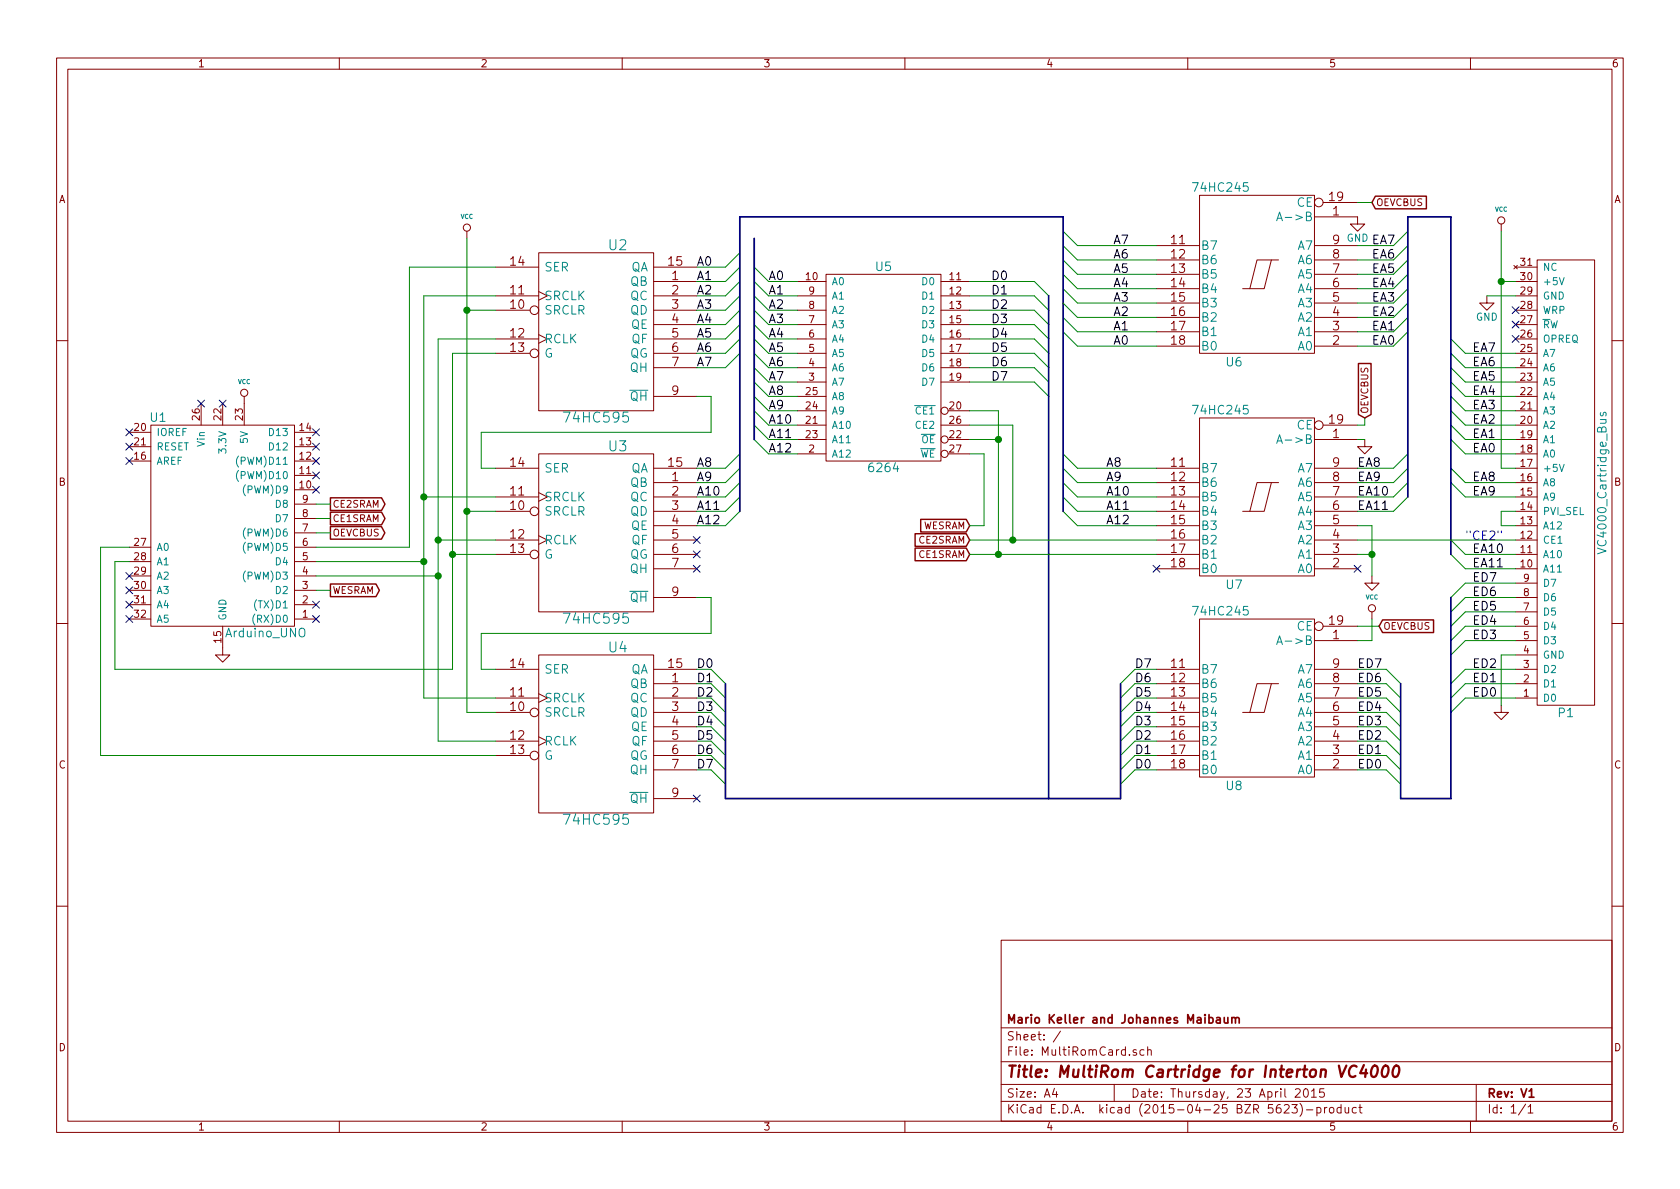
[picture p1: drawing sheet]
<svg xmlns="http://www.w3.org/2000/svg" width="297mm" height="210mm" viewBox="0 0 297 210" stroke-linecap="round" stroke-linejoin="round" font-family="sans-serif">
<g fill="none" stroke="#840000" stroke-width=".18">
<path d="M10 10.3h277v189.9h-277zM12 12.2h273v186.1h-273zM60 10.3v1.9M110 10.3v1.9M160 10.3v1.9M210 10.3v1.9M260 10.3v1.9M212.1 34.5h20.3v28h-20.3zM232.4 38.3h7.6v1.3h1.3l-1.3 1.3-1.2-1.3h1.2M233.9 35.8h6.1M265.4 39.6v1.3M82.5 40.9v1.3"/>
<path d="M87.6 52.3h7.6M87.6 54.9h6.1M87.6 59.9h7.6M87.6 47.2h7.6M95.2 44.7h20.4v27.9h-20.4zM95.2 51.6l1.6 .7-1.6 .8M95.2 59.2l1.6 .7-1.6 .8M115.6 49.8h7.6M115.6 52.3h7.6M115.6 54.9h7.6M115.6 57.4h7.6M115.6 59.9h7.6"/>
<path d="M115.6 47.2h7.6M141 49.8h5M141 52.3h5M141 54.9h5M141 57.4h5M141 59.9h5M146 48.5h20.4v33h-20.4zM166.4 49.8h5M166.4 52.3h5M166.4 54.9h5M166.4 57.4h5M166.4 59.9h5"/>
<path d="M204.5 58.7h7.6M204.5 56.1h7.6M204.5 53.6h7.6M204.5 51h7.6M204.5 48.5h7.6M204.5 46h7.6M204.5 43.4h7.6M224.8 46h-2.6l-1.2 5M226.1 46h-1.3l-1.3 5h-3.8M232.4 58.7h7.6M232.4 56.1h7.6M232.4 53.6h7.6"/>
<path d="M232.4 51h7.6M232.4 48.5h7.6M232.4 46h7.6M232.4 43.4h7.6M262.9 52.3v1.3h1.3l-1.3 1.3-1.3-1.3h1.3M267.7 46.9l.6 .6M268 49.8h3.8M268 52.3h3.8M268 54.9h3.8M268 57.4h3.8M268 59.9h3.8M268 47.2h3.8"/>
<path d="M268.3 46.9l-.6 .6M271.8 46h10.1v78.7h-10.1zM10 60.2h2M22.9 76.4h3.8M22.9 79h3.8M26.7 75.2h25.4v35.5h-25.4zM35.6 71.4v3.8M39.4 71.4v3.8M43.2 70.1v5.1M52.1 76.4h3.8M52.1 79h3.8M87.6 62.5h6.1"/>
<path d="M115.6 62.5h7.6M115.6 65h7.6M115.6 70.1h7.6M141 62.5h5M141 65h5M141 70.1h5M141 77.7h5M141 75.2h5M141 67.6h5M141 72.6h5M166.4 62.5h5M166.4 65h5"/>
<path d="M166.4 75.2h5M166.4 67.6h5M167.6 77.7h3.8M167.6 72.6h3.8M204.5 61.2h7.6M212.1 73.9h20.3v27.9h-20.3zM232.4 61.2h7.6M232.4 77.7h7.6M233.9 75.2h6.1M241.3 77.7v1.3h1.3l-1.3 1.3-1.3-1.3h1.3M268 62.5h3.8M268 65h3.8"/>
<path d="M268 70.1h3.8M268 77.7h3.8M268 75.2h3.8M268 67.6h3.8M268 72.6h3.8M285 60.2h2M22.9 99.3h3.8M22.9 96.8h3.8M22.9 81.5h3.8M52.1 99.3h3.8M52.1 96.8h3.8M52.1 94.2h3.8"/>
<path d="M52.1 91.7h3.8M52.1 89.1h3.8M52.1 86.6h3.8M52.1 84.1h3.8M52.1 81.5h3.8M87.6 87.9h7.6M87.6 90.4h6.1M87.6 95.5h7.6M87.6 98h6.1M87.6 82.8h7.6M95.2 80.3h20.4v27.9h-20.4zM95.2 87.1l1.6 .8-1.6 .7"/>
<path d="M95.2 94.7l1.6 .8-1.6 .8M115.6 85.3h7.6M115.6 87.9h7.6M115.6 90.4h7.6M115.6 93h7.6M115.6 95.5h7.6M115.6 98h7.6M115.6 82.8h7.6M141 80.3h5M167.6 80.3h3.8M204.5 85.3h7.6M204.5 87.9h7.6"/>
<path d="M204.5 90.4h7.6M204.5 93h7.6M204.5 95.5h7.6M204.5 98h7.6M204.5 82.8h7.6M224.8 85.3h-2.6l-1.2 5.1M226.1 85.3h-1.3l-1.3 5.1h-3.8M232.4 85.3h7.6M232.4 87.9h7.6M232.4 90.4h7.6M232.4 93h7.6M232.4 95.5h7.6"/>
<path d="M232.4 98h7.6M232.4 82.8h7.6M268 85.3h3.8M268 87.9h3.8M268 90.4h3.8M268 93h3.8M268 95.5h3.8M268 98h3.8M268 82.8h3.8M268 80.3h3.8M10 110.3h2M22.9 109.5h3.8"/>
<path d="M22.9 106.9h3.8M22.9 104.4h3.8M22.9 101.8h3.8M39.4 110.7v5.1h1.2l-1.2 1.3-1.3-1.3h1.3M52.1 109.5h3.8M52.1 106.9h3.8M52.1 104.4h3.8M52.1 101.8h3.8M87.6 118.4h7.6M95.2 115.8h20.4v28h-20.4zM115.6 100.6h7.6M115.6 105.7h7.6"/>
<path d="M115.6 118.4h7.6M204.5 100.6h7.6M204.5 118.4h7.6M212.1 109.5h20.3v27.9h-20.3zM232.4 100.6h7.6M232.4 118.4h7.6M232.4 113.3h7.6M233.9 110.7h6.1M242.6 101.8v1.3h1.2l-1.2 1.3-1.3-1.3h1.3M242.6 108.2v1.3M268 100.6h3.8M268 105.7h3.8"/>
<path d="M268 118.4h3.8M268 113.3h3.8M268 110.7h3.8M268 115.8h3.8M268 108.2h3.8M268 103.1h3.8M285 110.3h2M87.6 123.4h7.6M87.6 126h6.1M87.6 131.1h7.6M87.6 133.6h6.1M95.2 122.7l1.6 .7-1.6 .8"/>
<path d="M95.2 130.3l1.6 .8-1.6 .7M115.6 120.9h7.6M115.6 123.4h7.6M115.6 126h7.6M115.6 128.5h7.6M115.6 131.1h7.6M115.6 133.6h7.6M115.6 136.1h7.6M204.5 120.9h7.6M204.5 123.4h7.6M204.5 126h7.6M204.5 128.5h7.6"/>
<path d="M204.5 131.1h7.6M204.5 133.6h7.6M204.5 136.1h7.6M224.8 120.9h-2.6l-1.2 5.1M226.1 120.9h-1.3l-1.3 5.1h-3.8M232.4 120.9h7.6M232.4 123.4h7.6M232.4 126h7.6M232.4 128.5h7.6M232.4 131.1h7.6M232.4 133.6h7.6M232.4 136.1h7.6"/>
<path d="M265.4 124.7v1.3h1.3l-1.3 1.2-1.2-1.2h1.2M268 120.9h3.8M268 123.4h3.8M115.6 141.2h7.6M10 160.2h2M177 166.3h108v32h-108zM285 160.2h2M60 198.3v1.9M110 198.3v1.9M160 198.3v1.9M177 194.8h108M177 191.8h108"/>
<path d="M177 187.8h108M177 181.8h108M186.4 192.5l-.3 1h.9M186.8 193v1M187.5 182.3l-1.3 2M197 191.8v3M200.9 185.7a.37 .37 0 0 0-.6 .1l.1 .2 .5 .2 .1 .1-.2 .3-.5-.1M202.3 185.7l-.5-.1-.3 .3 .1 .6 .2 .1 .5-.1M202.9 185.7l.2-.1 .4 .1 .1 .9M202.9 185.1v1.5M210 198.3v1.9M227.1 195.5l.2-.2h.4l.2 .5-.9 1h.9"/>
<path d="M228.4 195.3h1l-.5 .6 .4 .1v.7l-.2 .1-.7-.1M229 192.7l.3-.2h.3l.3 .5-.9 1h.9M229.8 195.1a1.71 1.71 0 0 1 0 2.3M230.6 192.7l.2-.2a.81 .81 0 0 1 .6 .6 .81 .81 0 0 1-.3 .8l-.1 .1a.79 .79 0 0 1-.4-1.3zM231 196.3h1.1M231.9 193l.4-.5v1.5M231.9 194h.8M232.8 195.9l.5-.1 .3 .3-.2 .6h-.6M232.8 195.8v1.5M234.1 192.5h-.7l-.1 .7 .2-.1 .5 .1 .2 .2-.1 .5-.2 .1-.6-.1M234.2 195.8v1M234.6 195.8l-.4 .3"/>
<path d="M235.1 196l.2-.2 .5 .2v.5l-.1 .2-.4 .1-.2-.1zM237.1 195.9l-.4-.1-.3 .3 .1 .6 .2 .1 .4-.1M237.1 195.3v1.5M237.8 195.8l.1 .9 .4 .1 .2-.1M238.5 195.8v1M239.8 195.9l-.4-.1-.3 .3 .1 .6 .2 .1 .4-.1M240.3 195.8h.5M240.5 195.3v1.3l.3 .2M260 198.3v1.9M261 191.8v6.5M269.7 195.2l-1.2 2M270.2 195.8l.4-.5v1.5"/>
<path d="M270.2 196.8h.8"/>
<circle cx="233.2" cy="35.8" r=".76"/>
<circle cx="265.4" cy="39" r=".63"/>
<circle cx="82.5" cy="40.3" r=".63"/>
<circle cx="94.5" cy="54.9" r=".76"/>
<circle cx="43.2" cy="69.5" r=".63"/>
<circle cx="94.5" cy="62.5" r=".76"/>
<circle cx="167" cy="77.7" r=".63"/>
<circle cx="167" cy="72.6" r=".63"/>
<circle cx="233.2" cy="75.2" r=".76"/>
<circle cx="94.5" cy="98" r=".76"/>
<circle cx="94.5" cy="90.4" r=".76"/>
<circle cx="167" cy="80.3" r=".63"/>
<circle cx="233.2" cy="110.7" r=".76"/>
<circle cx="242.6" cy="107.6" r=".63"/>
<circle cx="94.5" cy="133.6" r=".76"/>
<circle cx="94.5" cy="126" r=".76"/>
</g>
<path d="M216.5 179.9v.9l.4 .1 .2-.1M217.1 179.9v1M217.8 179.9v1M215.1 180h.6v.9M215.7 180.3l-.4 .1-.3 .2 .3 .3 .4-.1M217.8 180.1l.2-.2 .4 .1v.9M218.4 180.1a.36 .36 0 0 1 .4-.2 .36 .36 0 0 1 .3 .2v.8M270.4 194h.8" fill="none" stroke="#840000" stroke-width=".3"/>
<path d="M239.9 188.6a.87 .87 0 0 0-1.1 0 .87 .87 0 0 0-.3 1 .69 .69 0 0 0 .3 .8 .69 .69 0 0 0 .8-.1M241.1 188.3l-.6 1.5h1.2M241.5 189.1l-.1 1.3M242.7 188.6a.46 .46 0 0 1 .5-.2 .46 .46 0 0 1 .4 .4 1.19 1.19 0 0 1-.8 1.6l-.2-.1a1.5 1.5 0 0 1 .1-1.7zM244.7 188.5a.45 .45 0 0 1 .8 .3 1.19 1.19 0 0 1-.8 1.6l-.2-.1a1.48 1.48 0 0 1 .2-1.8zM246.5 188.6a.46 .46 0 0 1 .5-.2 .46 .46 0 0 1 .4 .4 1.19 1.19 0 0 1-.8 1.6l-.2-.1a1.5 1.5 0 0 1 .1-1.7z" fill="none" stroke="#840000" stroke-width=".41"/>
<path d="M225.7 39l.5-1.5 .5 1.5M225.9 38.6h.7M161.7 71.7h3.7M225.7 78.4l.5-1.5 .5 1.5M225.9 78h.7M283 73v.3l.2 .3 .2-.1 .1-.5h.4v.6M42.2 83.2a1.51 1.51 0 0 0 0 1.9M42.2 80.6a1.51 1.51 0 0 0 0 2M282.4 96.9l1.6 .5-1.6 .5M53 111.3a.5 .5 0 0 1 .5-.2 .5 .5 0 0 1 .4 .5l-.1 .8a.53 .53 0 0 1-.5 .2 .53 .53 0 0 1-.4-.5zM225.7 114l.5-1.6 .5 1.6M225.9 113.5h.7" fill="none" stroke="#008484" stroke-width=".18"/>
<g fill="none" stroke="#008400" stroke-width=".18">
<path d="M240 35.8h2.6M82.5 54.9h5.1M82.5 42.2v83.8h5.1M87.6 59.9h-10.1v71.2h10.1M87.6 52.3h-12.7v71.1h12.7M87.6 47.2h-15.2v49.6h-16.5M130.8 44.7l-2.5 2.5h-5.1M130.8 47.2l-2.5 2.6h-5.1M130.8 49.8l-2.5 2.5h-5.1M130.8 52.3l-2.5 2.6h-5.1M130.8 54.9l-2.5 2.5h-5.1M130.8 57.4l-2.5 2.5h-5.1"/>
<path d="M130.8 59.9l-2.5 2.6h-5.1M133.3 52.3l2.6 2.6h5.1M133.3 54.9l2.6 2.5h5.1M133.3 57.4l2.6 2.5h5.1M133.3 59.9l2.6 2.6h5.1M133.3 49.8l2.6 2.5h5.1M133.3 47.2l2.6 2.6h5.1M171.4 49.8h11.5l2.5 2.5M171.4 52.3h11.5l2.5 2.6M171.4 57.4h11.5l2.5 2.5M171.4 59.9h11.5l2.5 2.6M171.4 54.9h11.5l2.5 2.5"/>
<path d="M188 40.9l2.5 2.5h14M188 43.4l2.5 2.6h14M188 46l2.5 2.5h14M188 48.5l2.5 2.5h14M188 51l2.5 2.6h14M188 56.1l2.5 2.6h14M188 58.7l2.5 2.5h14M188 53.6l2.5 2.5h14M248.9 58.7l-2.5 2.5h-6.4M248.9 56.1l-2.5 2.6h-6.4M248.9 53.6l-2.5 2.5h-6.4M248.9 51l-2.5 2.6h-6.4"/>
<path d="M248.9 48.5l-2.5 2.5h-6.4M248.9 46l-2.5 2.5h-6.4M248.9 43.4l-2.5 2.6h-6.4M248.9 40.9l-2.5 2.5h-6.4M256.5 59.9l2.6 2.6h8.9M262.9 52.3h5.1M265.4 49.8h2.6M265.4 40.9v41.9h2.6M87.6 62.5h-7.6v55.9h-59.7v-19.1h2.6M123.2 70.1h2.5v6.3h-40.6v6.4h2.5M130.8 62.5l-2.5 2.5h-5.1M133.3 62.5l2.6 2.5h5.1"/>
<path d="M133.3 65l2.6 2.6h5.1M133.3 67.6l2.6 2.5h5.1M133.3 70.1l2.6 2.5h5.1M133.3 72.6l2.6 2.6h5.1M133.3 75.2l2.6 2.5h5.1M133.3 77.7l2.6 2.6h5.1M171.4 62.5h11.5l2.5 2.5M171.4 65h11.5l2.5 2.6M171.4 67.6h11.5l2.5 2.5M171.4 72.6h5.1v25.4M171.4 75.2h7.7v20.3M171.4 77.7h5.1"/>
<path d="M240 77.7h1.3M241.3 73.9v1.3h-1.3M256.5 62.5l2.6 2.5h8.9M256.5 65l2.6 2.6h8.9M256.5 67.6l2.6 2.5h8.9M256.5 70.1l2.6 2.5h8.9M256.5 72.6l2.6 2.6h8.9M256.5 75.2l2.6 2.5h8.9M256.5 77.7l2.6 2.6h8.9M22.9 96.8h-5.1v36.8h69.8M55.9 99.3h19M55.9 89.1h2.5"/>
<path d="M55.9 91.7h2.5M55.9 94.2h2.5M74.9 87.9h12.7M77.5 95.5h10.1M80 98h7.6M82.5 90.4h5.1M130.8 80.3l-2.5 2.5h-5.1M130.8 82.8l-2.5 2.5h-5.1M130.8 85.3l-2.5 2.6h-5.1M130.8 90.4l-2.5 2.6h-5.1M130.8 87.9l-2.5 2.5h-5.1M171.4 80.3h2.6v12.7h-2.6"/>
<path d="M171.4 98h33.1M171.4 95.5h33.1M188 80.3l2.5 2.5h14M188 82.8l2.5 2.5h14M188 85.3l2.5 2.6h14M188 87.9l2.5 2.5h14M188 90.4l2.5 2.6h14M240 93h2.6v8.8M240 98h2.6M240 95.5h28M248.9 80.3l-2.5 2.5h-6.4M248.9 82.8l-2.5 2.5h-6.4"/>
<path d="M248.9 87.9l-2.5 2.5h-6.4M248.9 85.3l-2.5 2.6h-6.4M256.5 82.8l2.6 2.5h8.9M256.5 85.3l2.6 2.6h8.9M256.5 95.5l2.6 2.5h8.9M256.5 98l2.6 2.6h8.9M268 90.4h-2.6v2.6h2.6M55.9 101.8h21.6M55.9 104.4h2.5M123.2 105.7h2.5v6.3h-40.6v6.4h2.5M125.7 118.4l2.6 2.5M204.5 118.4h-3.8l-2.6 2.5"/>
<path d="M240 118.4h5.1l2.5 2.5M240 110.7h3.8M242.6 109.5v3.8h-2.6M268 105.7h-8.9l-2.6 2.5M268 103.1h-8.9l-2.6 2.6M268 108.2h-8.9l-2.6 2.5M268 110.7h-8.9l-2.6 2.6M268 113.3h-8.9l-2.6 2.5M268 118.4h-8.9l-2.6 2.5M268 115.8h-2.6v8.9M125.7 120.9l2.6 2.5M125.7 123.4l2.6 2.6"/>
<path d="M125.7 126l2.6 2.5M125.7 128.5l2.6 2.6M125.7 131.1l2.6 2.5M125.7 133.6l2.6 2.5M125.7 136.1l2.6 2.6M204.5 120.9h-3.8l-2.6 2.5M204.5 123.4h-3.8l-2.6 2.6M204.5 126h-3.8l-2.6 2.5M204.5 128.5h-3.8l-2.6 2.6M204.5 131.1h-3.8l-2.6 2.5M204.5 133.6h-3.8l-2.6 2.5M204.5 136.1h-3.8l-2.6 2.6"/>
<path d="M240 120.9h5.1l2.5 2.5M240 123.4h5.1l2.5 2.6M240 126h5.1l2.5 2.5M240 128.5h5.1l2.5 2.6M240 131.1h5.1l2.5 2.5M240 133.6h5.1l2.5 2.5M240 136.1h5.1l2.5 2.6M268 120.9h-8.9l-2.6 2.5M268 123.4h-8.9l-2.6 2.6"/>
</g>
<g fill="none" stroke="#000084" stroke-width=".18">
<path d="M267.4 54.2l1.2 1.3M267.4 56.8l1.2 1.2M267.4 59.3l1.2 1.2M268.6 54.2l-1.2 1.3M268.6 56.8l-1.2 1.2M268.6 59.3l-1.2 1.2M22.3 75.8l1.2 1.3M22.3 78.4l1.2 1.2M23.5 75.8l-1.2 1.3M23.5 78.4l-1.2 1.2M35 70.8l1.2 1.2M36.2 70.8l-1.2 1.2"/>
<path d="M38.8 70.8l1.2 1.2M40 70.8l-1.2 1.2M55.3 78.4l1.2 1.2M55.3 75.8l1.2 1.3M56.5 78.4l-1.2 1.2M56.5 75.8l-1.2 1.3M22.3 80.9l1.2 1.2M23.5 80.9l-1.2 1.2M55.3 86l1.2 1.2M55.3 83.5l1.2 1.2M55.3 80.9l1.2 1.2M56.5 86l-1.2 1.2"/>
<path d="M56.5 83.5l-1.2 1.2M56.5 80.9l-1.2 1.2M122.6 94.9l1.2 1.2M122.6 97.4l1.2 1.2M122.6 100l1.2 1.2M123.8 94.9l-1.2 1.2M123.8 97.4l-1.2 1.2M123.8 100l-1.2 1.2M203.9 100l1.2 1.2M205.1 100l-1.2 1.2M239.4 100l1.2 1.2M240.6 100l-1.2 1.2"/>
<path d="M22.3 101.2l1.2 1.3M22.3 103.8l1.2 1.2M22.3 106.3l1.2 1.2M22.3 108.9l1.2 1.2M23.5 108.9l-1.2 1.2M23.5 101.2l-1.2 1.3M23.5 103.8l-1.2 1.2M23.5 106.3l-1.2 1.2M55.3 108.9l1.2 1.2M55.3 106.3l1.2 1.2M56.5 108.9l-1.2 1.2M56.5 106.3l-1.2 1.2"/>
<path d="M122.6 140.6l1.2 1.2M123.8 140.6l-1.2 1.2"/>
</g>
<path d="M243.2 34.7h9v2.2h-9l-.6-1.1zM240.2 64.3h2.2v9l-1.1 .6-1.1-.6zM58.4 90.6h9.1l.6 1.1-.6 1.1h-9.1zM58.4 88h9.1l.6 1.1-.6 1.2h-9.1zM58.4 93.1h9l.6 1.1-.6 1.1h-9zM161.8 94.4h9l.6 1.1-.6 1.1h-9zM161.8 96.9h9l.6 1.1-.6 1.2h-9zM162.8 91.8h8l.6 1.2-.6 1.1h-8zM58.4 103.3h8.1l.6 1.1-.6 1.1h-8.1zM244.4 109.6h9.1v2.3h-9.1l-.6-1.2z" fill="none" stroke="#840000" stroke-width=".25"/>
<path d="M265.5 93.9v.3" fill="none" stroke="#0000c2" stroke-width=".18"/>
<path d="M133.3 42.2v35.5M185.4 52.3v88.9M130.8 90.4v-52.1h57.2v52.1M248.9 87.9v-49.6h7.6v59.7M256.5 105.7v35.5h-8.9v-20.3M128.3 120.9v20.3h69.8v-20.3" fill="none" stroke="#000084" stroke-width=".3"/>
<g fill="#008400" stroke="#008400" stroke-width=".25">
<circle cx="80" cy="98" r=".51"/>
<circle cx="74.9" cy="87.9" r=".51"/>
<circle cx="74.9" cy="99.3" r=".51"/>
<circle cx="77.5" cy="95.5" r=".51"/>
<circle cx="77.5" cy="101.8" r=".51"/>
<circle cx="82.6" cy="54.9" r=".51"/>
<circle cx="82.6" cy="90.4" r=".51"/>
<circle cx="176.5" cy="77.7" r=".51"/>
<circle cx="242.6" cy="98" r=".51"/>
<circle cx="176.5" cy="98" r=".51"/>
<circle cx="179.1" cy="95.5" r=".51"/>
<circle cx="265.4" cy="49.8" r=".51"/>
</g>
<text font-size="2.8" fill="#840000" x="178" y="190.5">Title: MultiRom Cartridge for Interton VC4000</text>
<g font-size="2.5" fill="#008484">
<text x="107.6" y="44.2">U2</text>
<text x="100.2" y="74.7">74HC595</text>
<text x="107.6" y="79.8">U3</text>
<text x="100.2" y="110.3">74HC595</text>
<text x="107.6" y="115.4">U4</text>
<text x="100.2" y="145.8">74HC595</text>
</g>
<g font-size="2.1" fill="#008484">
<text x="211.3" y="33.9">74HC245</text>
<text x="227.2" y="39.1">A-&gt;B</text>
<text x="229.2" y="36.6">CE</text>
<text x="154.9" y="47.9">U5</text>
<text x="212.3" y="44.2">B7</text>
<text x="212.3" y="46.7">B6</text>
<text x="229.4" y="46.7">A6</text>
<text x="229.4" y="44.2">A7</text>
<text x="96.3" y="53.1">SRCLK</text>
<text x="96.3" y="48">SER</text>
<text x="111.4" y="50.5">QB</text>
<text x="111.4" y="53.1">QC</text>
<text x="111.4" y="48">QA</text>
<text x="212.3" y="49.3">B5</text>
<text x="212.3" y="51.8">B4</text>
<text x="229.4" y="51.8">A4</text>
<text x="229.4" y="49.3">A5</text>
<text x="96.3" y="55.6">SRCLR</text>
<text x="111.4" y="55.6">QD</text>
<text x="111.5" y="58.2">QE</text>
<text x="212.3" y="54.4">B3</text>
<text x="212.3" y="56.9">B2</text>
<text x="212.3" y="59.4">B1</text>
<text x="229.4" y="59.4">A1</text>
<text x="229.4" y="56.9">A2</text>
<text x="229.4" y="54.4">A3</text>
<text x="96.3" y="60.7">RCLK</text>
<text x="96.3" y="63.2">G</text>
<text x="111.3" y="63.2">QG</text>
<text x="111.4" y="65.8">QH</text>
<text x="111.6" y="60.7">QF</text>
<text x="212.3" y="62">B0</text>
<text x="216.8" y="64.8">U6</text>
<text x="229.4" y="62">A0</text>
<text x="111.4" y="70.9">QH</text>
<text x="26.6" y="74.6">U1</text>
<text x="211.3" y="73.3">74HC245</text>
<text x="229.2" y="75.9">CE</text>
<text x="96.3" y="83.6">SER</text>
<text x="111.4" y="83.6">QA</text>
<text x="153.8" y="83.5">6264</text>
<text x="212.3" y="83.6">B7</text>
<text x="227.2" y="78.5">A-&gt;B</text>
<text x="229.4" y="83.6">A7</text>
<text x="96.3" y="88.6">SRCLK</text>
<text x="111.4" y="86.1">QB</text>
<text x="111.4" y="88.6">QC</text>
<text x="212.3" y="86.1">B6</text>
<text x="212.3" y="88.6">B5</text>
<text x="229.4" y="88.6">A5</text>
<text x="229.4" y="86.1">A6</text>
<text x="96.3" y="91.2">SRCLR</text>
<text x="111.4" y="91.2">QD</text>
<text x="111.5" y="93.7">QE</text>
<text x="212.3" y="91.2">B4</text>
<text x="212.3" y="93.7">B3</text>
<text x="229.4" y="93.7">A3</text>
<text x="229.4" y="91.2">A4</text>
<text x="96.3" y="96.3">RCLK</text>
<text x="96.3" y="98.8">G</text>
<text x="111.3" y="98.8">QG</text>
<text x="111.4" y="101.3">QH</text>
<text x="111.6" y="96.3">QF</text>
<text x="212.3" y="96.3">B2</text>
<text x="212.3" y="98.8">B1</text>
<text x="212.3" y="101.3">B0</text>
<text x="229.4" y="101.3">A0</text>
<text x="229.4" y="98.8">A1</text>
<text x="229.4" y="96.3">A2</text>
<text x="284" y="97.1" transform="rotate(-90 284 97.1)">VC4000_Cartridge_Bus</text>
<text x="111.4" y="106.4">QH</text>
<text x="216.8" y="104.2">U7</text>
<text x="40" y="112.7">Arduino_UNO</text>
<text x="211.3" y="108.8">74HC245</text>
<text x="229.2" y="111.5">CE</text>
<text x="96.3" y="119.1">SER</text>
<text x="111.4" y="119.1">QA</text>
<text x="212.3" y="119.1">B7</text>
<text x="227.2" y="114">A-&gt;B</text>
<text x="229.4" y="119.1">A7</text>
<text x="96.3" y="124.2">SRCLK</text>
<text x="111.4" y="121.7">QB</text>
<text x="111.4" y="124.2">QC</text>
<text x="212.3" y="121.7">B6</text>
<text x="212.3" y="124.2">B5</text>
<text x="229.4" y="124.2">A5</text>
<text x="229.4" y="121.7">A6</text>
<text x="96.3" y="126.7">SRCLR</text>
<text x="96.3" y="131.8">RCLK</text>
<text x="111.4" y="126.7">QD</text>
<text x="111.5" y="129.3">QE</text>
<text x="111.6" y="131.8">QF</text>
<text x="212.3" y="126.7">B4</text>
<text x="212.3" y="129.3">B3</text>
<text x="212.3" y="131.8">B2</text>
<text x="229.4" y="131.8">A2</text>
<text x="229.4" y="129.3">A3</text>
<text x="229.4" y="126.7">A4</text>
<text x="275.5" y="126.8">P1</text>
<text x="96.3" y="134.4">G</text>
<text x="111.3" y="134.4">QG</text>
<text x="111.4" y="136.9">QH</text>
<text x="212.3" y="134.4">B1</text>
<text x="212.3" y="136.9">B0</text>
<text x="229.4" y="136.9">A0</text>
<text x="229.4" y="134.4">A1</text>
<text x="111.4" y="142">QH</text>
<text x="216.8" y="139.7">U8</text>
</g>
<g font-size="2.1" fill="#840000">
<text x="235.1" y="35.6">19</text>
<text x="235.6" y="38.1">1</text>
<text x="90.3" y="47">14</text>
<text x="118.2" y="47">15</text>
<text x="207.1" y="43.2">11</text>
<text x="207.1" y="45.7">12</text>
<text x="235.6" y="45.7">8</text>
<text x="235.6" y="43.2">9</text>
<text x="90.3" y="52.1">11</text>
<text x="118.8" y="49.5">1</text>
<text x="118.8" y="52.1">2</text>
<text x="207.1" y="48.3">13</text>
<text x="207.1" y="50.8">14</text>
<text x="207.1" y="53.3">15</text>
<text x="235.6" y="53.3">5</text>
<text x="235.6" y="50.8">6</text>
<text x="235.6" y="48.3">7</text>
<text x="90.3" y="54.6">10</text>
<text x="90.3" y="59.7">12</text>
<text x="118.8" y="54.6">3</text>
<text x="118.8" y="57.1">4</text>
<text x="118.8" y="59.7">5</text>
<text x="207.1" y="55.9">16</text>
<text x="207.1" y="58.4">17</text>
<text x="235.6" y="58.4">3</text>
<text x="235.6" y="55.9">4</text>
<text x="90.3" y="62.2">13</text>
<text x="118.8" y="62.2">6</text>
<text x="118.8" y="64.8">7</text>
<text x="207.1" y="61">18</text>
<text x="235.6" y="61">2</text>
<text x="118.8" y="69.8">9</text>
<text x="235.1" y="74.9">19</text>
<text x="235.6" y="77.5">1</text>
<text x="90.3" y="82.5">14</text>
<text x="118.2" y="82.5">15</text>
<text x="207.1" y="82.5">11</text>
<text x="235.6" y="82.5">9</text>
<text x="90.3" y="87.6">11</text>
<text x="118.8" y="85.1">1</text>
<text x="118.8" y="87.6">2</text>
<text x="207.1" y="85.1">12</text>
<text x="207.1" y="87.6">13</text>
<text x="235.6" y="87.6">7</text>
<text x="235.6" y="85.1">8</text>
<text x="90.3" y="90.2">10</text>
<text x="90.3" y="95.2">12</text>
<text x="118.8" y="90.2">3</text>
<text x="118.8" y="92.7">4</text>
<text x="118.8" y="95.2">5</text>
<text x="207.1" y="90.2">14</text>
<text x="207.1" y="92.7">15</text>
<text x="207.1" y="95.2">16</text>
<text x="235.6" y="95.2">4</text>
<text x="235.6" y="92.7">5</text>
<text x="235.6" y="90.2">6</text>
<text x="90.3" y="97.8">13</text>
<text x="118.8" y="97.8">6</text>
<text x="118.8" y="100.3">7</text>
<text x="207.1" y="97.8">17</text>
<text x="207.1" y="100.3">18</text>
<text x="235.6" y="100.3">2</text>
<text x="235.6" y="97.8">3</text>
<text x="118.8" y="105.4">9</text>
<text x="235.1" y="110.5">19</text>
<text x="235.6" y="113">1</text>
<text x="90.3" y="118.1">14</text>
<text x="118.2" y="118.1">15</text>
<text x="207.1" y="118.1">11</text>
<text x="235.6" y="118.1">9</text>
<text x="90.3" y="125.7">10</text>
<text x="90.3" y="123.2">11</text>
<text x="118.8" y="120.6">1</text>
<text x="118.8" y="123.2">2</text>
<text x="118.8" y="125.7">3</text>
<text x="207.1" y="120.6">12</text>
<text x="207.1" y="123.2">13</text>
<text x="207.1" y="125.7">14</text>
<text x="235.6" y="125.7">6</text>
<text x="235.6" y="123.2">7</text>
<text x="235.6" y="120.6">8</text>
<text x="90.3" y="130.8">12</text>
<text x="118.8" y="128.3">4</text>
<text x="118.8" y="130.8">5</text>
<text x="207.1" y="128.3">15</text>
<text x="207.1" y="130.8">16</text>
<text x="235.6" y="130.8">4</text>
<text x="235.6" y="128.3">5</text>
<text x="90.3" y="133.3">13</text>
<text x="118.8" y="133.3">6</text>
<text x="118.8" y="135.9">7</text>
<text x="207.1" y="133.3">17</text>
<text x="207.1" y="135.9">18</text>
<text x="235.6" y="135.9">2</text>
<text x="235.6" y="133.3">3</text>
<text x="118.8" y="141">9</text>
<text x="178" y="184">Sheet: /</text>
<text x="178" y="181">Mario Keller and Johannes Maibaum</text>
<text x="178" y="186.7">File: MultiRomCard.sch</text>
<text x="178" y="196.9">KiCad E.D.A. kicad (2015-04-25 BZR 5623)-product</text>
<text x="178" y="194.1">Size: A4</text>
<text x="200" y="194.1">Date: Thursday, 23 April 2015</text>
<text x="263" y="194.1">Rev: V1</text>
<text x="263" y="196.9">Id: 1/1</text>
</g>
<g font-size="2.1">
<text x="123.2" y="47">A0</text>
<text x="196.8" y="45.7">A6</text>
<text x="196.8" y="43.2">A7</text>
<text x="242.6" y="45.7">EA6</text>
<text x="242.6" y="43.2">EA7</text>
<text x="123.2" y="49.5">A1</text>
<text x="123.2" y="52.1">A2</text>
<text x="135.9" y="49.5">A0</text>
<text x="135.9" y="52.1">A1</text>
<text x="175.3" y="49.5">D0</text>
<text x="175.3" y="52.1">D1</text>
<text x="196.8" y="53.3">A3</text>
<text x="196.8" y="50.8">A4</text>
<text x="196.8" y="48.3">A5</text>
<text x="242.6" y="53.3">EA3</text>
<text x="242.6" y="50.8">EA4</text>
<text x="242.6" y="48.3">EA5</text>
<text x="123.2" y="54.6">A3</text>
<text x="123.2" y="57.1">A4</text>
<text x="123.2" y="59.7">A5</text>
<text x="135.9" y="54.6">A2</text>
<text x="135.9" y="57.1">A3</text>
<text x="135.9" y="59.7">A4</text>
<text x="175.3" y="54.6">D2</text>
<text x="175.3" y="57.1">D3</text>
<text x="175.3" y="59.7">D4</text>
<text x="196.8" y="58.4">A1</text>
<text x="196.8" y="55.9">A2</text>
<text x="242.6" y="58.4">EA1</text>
<text x="242.6" y="55.9">EA2</text>
<text x="123.2" y="62.2">A6</text>
<text x="123.2" y="64.8">A7</text>
<text x="135.9" y="62.2">A5</text>
<text x="135.9" y="64.8">A6</text>
<text x="175.3" y="62.2">D5</text>
<text x="175.3" y="64.8">D6</text>
<text x="196.8" y="61">A0</text>
<text x="242.6" y="61">EA0</text>
<text x="260.3" y="62.2">EA7</text>
<text x="260.3" y="64.8">EA6</text>
<text x="135.9" y="67.3">A7</text>
<text x="135.9" y="69.8">A8</text>
<text x="175.3" y="67.3">D7</text>
<text x="260.3" y="67.3">EA5</text>
<text x="260.3" y="69.8">EA4</text>
<text x="135.9" y="72.4">A9</text>
<text x="135.9" y="74.9">A10</text>
<text x="135.9" y="77.5">A11</text>
<text x="260.3" y="72.4">EA3</text>
<text x="260.3" y="74.9">EA2</text>
<text x="260.3" y="77.5">EA1</text>
<text x="123.2" y="82.5">A8</text>
<text x="135.9" y="80">A12</text>
<text x="195.6" y="82.5">A8</text>
<text x="240" y="82.5">EA8</text>
<text x="260.3" y="80">EA0</text>
<text x="123.2" y="85.1">A9</text>
<text x="123.2" y="87.6">A10</text>
<text x="195.6" y="85.1">A9</text>
<text x="195.6" y="87.6">A10</text>
<text x="240" y="85.1">EA9</text>
<text x="240" y="87.6">EA10</text>
<text x="260.3" y="85.1">EA8</text>
<text x="260.3" y="87.6">EA9</text>
<text x="123.2" y="90.2">A11</text>
<text x="123.2" y="92.7">A12</text>
<text x="195.6" y="90.2">A11</text>
<text x="195.6" y="92.7">A12</text>
<text x="240" y="90.2">EA11</text>
<text x="260.3" y="97.8">EA10</text>
<text x="260.3" y="100.3">EA11</text>
<text x="260.3" y="102.9">ED7</text>
<text x="260.3" y="105.4">ED6</text>
<text x="260.3" y="107.9">ED5</text>
<text x="260.3" y="110.5">ED4</text>
<text x="260.3" y="113">ED3</text>
<text x="200.7" y="118.1">D7</text>
<text x="240" y="118.1">ED7</text>
<text x="260.3" y="118.1">ED2</text>
<text x="200.7" y="125.7">D4</text>
<text x="200.7" y="123.2">D5</text>
<text x="200.7" y="120.6">D6</text>
<text x="240" y="125.7">ED4</text>
<text x="240" y="123.2">ED5</text>
<text x="240" y="120.6">ED6</text>
<text x="260.3" y="120.6">ED1</text>
<text x="260.3" y="123.2">ED0</text>
<text x="200.7" y="130.8">D2</text>
<text x="200.7" y="128.3">D3</text>
<text x="240" y="130.8">ED2</text>
<text x="240" y="128.3">ED3</text>
<text x="200.7" y="135.9">D0</text>
<text x="200.7" y="133.3">D1</text>
<text x="240" y="135.9">ED0</text>
<text x="240" y="133.3">ED1</text>
</g>
<text font-size="2.1" fill="#0000c2" x="259.1" y="95.5">&quot;CE2&quot;</text>
<g font-size="2.1" fill="#008400">
<text x="123.2" y="118.1">D0</text>
<text x="123.2" y="120.6">D1</text>
<text x="123.2" y="123.2">D2</text>
<text x="123.2" y="125.7">D3</text>
<text x="123.2" y="128.3">D4</text>
<text x="123.2" y="130.8">D5</text>
<text x="123.2" y="133.3">D6</text>
<text x="123.2" y="135.9">D7</text>
</g>
<g font-size="1.8" fill="#840000">
<text x="35" y="11.9">1</text>
<text x="85" y="11.9">2</text>
<text x="135" y="11.9">3</text>
<text x="185" y="11.9">4</text>
<text x="235" y="11.9">5</text>
<text x="285" y="11.9">6</text>
<text x="10.4" y="35.9">A</text>
<text x="285.4" y="35.9">A</text>
<text x="268.9" y="47">31</text>
<text x="142.5" y="49.5">10</text>
<text x="143" y="52.1">9</text>
<text x="167.9" y="49.5">11</text>
<text x="167.9" y="52.1">12</text>
<text x="268.9" y="49.5">30</text>
<text x="268.9" y="52.1">29</text>
<text x="143" y="59.7">6</text>
<text x="143" y="57.1">7</text>
<text x="143" y="54.6">8</text>
<text x="167.9" y="54.6">13</text>
<text x="167.9" y="57.1">15</text>
<text x="167.9" y="59.7">16</text>
<text x="268.9" y="59.7">26</text>
<text x="268.9" y="57.1">27</text>
<text x="268.9" y="54.6">28</text>
<text x="143" y="64.8">4</text>
<text x="143" y="62.2">5</text>
<text x="167.9" y="62.2">17</text>
<text x="167.9" y="64.8">18</text>
<text x="268.9" y="64.8">24</text>
<text x="268.9" y="62.2">25</text>
<text x="142.5" y="69.8">25</text>
<text x="143" y="67.3">3</text>
<text x="167.9" y="67.3">19</text>
<text x="268.9" y="69.8">22</text>
<text x="268.9" y="67.3">23</text>
<text x="23.8" y="76.2">20</text>
<text x="35.3" y="74.2" transform="rotate(-90 35.3 74.2)">26</text>
<text x="39.1" y="74.2" transform="rotate(-90 39.1 74.2)">22</text>
<text x="42.9" y="74.2" transform="rotate(-90 42.9 74.2)">23</text>
<text x="53" y="76.2">14</text>
<text x="142.5" y="74.9">21</text>
<text x="142.5" y="77.5">23</text>
<text x="142.5" y="72.4">24</text>
<text x="167.9" y="72.4">20</text>
<text x="167.9" y="77.5">22</text>
<text x="167.9" y="74.9">26</text>
<text x="268.9" y="74.9">20</text>
<text x="268.9" y="72.4">21</text>
<text x="268.9" y="77.5">19</text>
<text x="23.8" y="78.7">21</text>
<text x="23.8" y="81.3">16</text>
<text x="53" y="83.8">11</text>
<text x="53" y="81.3">12</text>
<text x="53" y="78.7">13</text>
<text x="143" y="80">2</text>
<text x="167.9" y="80">27</text>
<text x="268.9" y="82.5">17</text>
<text x="268.9" y="80">18</text>
<text x="10.4" y="85.9">B</text>
<text x="53" y="86.4">10</text>
<text x="53.5" y="88.9">9</text>
<text x="268.9" y="87.6">15</text>
<text x="268.9" y="85.1">16</text>
<text x="285.4" y="85.9">B</text>
<text x="53.5" y="94">7</text>
<text x="53.5" y="91.4">8</text>
<text x="268.9" y="95.2">12</text>
<text x="268.9" y="92.7">13</text>
<text x="268.9" y="90.2">14</text>
<text x="23.8" y="96.5">27</text>
<text x="23.8" y="99.1">28</text>
<text x="23.8" y="101.6">29</text>
<text x="53.5" y="101.6">4</text>
<text x="53.5" y="99.1">5</text>
<text x="53.5" y="96.5">6</text>
<text x="268.9" y="100.3">10</text>
<text x="268.9" y="97.8">11</text>
<text x="23.8" y="104.1">30</text>
<text x="23.8" y="106.7">31</text>
<text x="53.5" y="106.7">2</text>
<text x="53.5" y="104.1">3</text>
<text x="269.4" y="107.9">7</text>
<text x="269.4" y="105.4">8</text>
<text x="269.4" y="102.9">9</text>
<text x="23.8" y="109.2">32</text>
<text x="39.1" y="113.6" transform="rotate(-90 39.1 113.6)">15</text>
<text x="53.5" y="109.2">1</text>
<text x="269.4" y="113">5</text>
<text x="269.4" y="110.5">6</text>
<text x="269.4" y="118.1">3</text>
<text x="269.4" y="115.6">4</text>
<text x="269.4" y="123.2">1</text>
<text x="269.4" y="120.6">2</text>
<text x="10.4" y="135.9">C</text>
<text x="285.4" y="135.9">C</text>
<text x="10.4" y="185.9">D</text>
<text x="285.4" y="185.9">D</text>
<text x="35" y="199.9">1</text>
<text x="85" y="199.9">2</text>
<text x="135" y="199.9">3</text>
<text x="185" y="199.9">4</text>
<text x="235" y="199.9">5</text>
<text x="285" y="199.9">6</text>
</g>
<g font-size="1.8" fill="#008484">
<text x="238.1" y="42.7">GND</text>
<text x="272.8" y="47.9">NC</text>
<text x="147.1" y="53">A1</text>
<text x="147.1" y="50.4">A0</text>
<text x="163.1" y="50.4">D0</text>
<text x="163.1" y="53">D1</text>
<text x="272.8" y="50.4">+5V</text>
<text x="272.8" y="53">GND</text>
<text x="147.1" y="58">A3</text>
<text x="147.1" y="55.5">A2</text>
<text x="163.1" y="55.5">D2</text>
<text x="163.1" y="58">D3</text>
<text x="260.9" y="56.7">GND</text>
<text x="272.8" y="58">RW</text>
<text x="272.8" y="55.5">WRP</text>
<text x="147.1" y="65.7">A6</text>
<text x="147.1" y="63.1">A5</text>
<text x="147.1" y="60.6">A4</text>
<text x="163.1" y="60.6">D4</text>
<text x="163.1" y="63.1">D5</text>
<text x="163.1" y="65.7">D6</text>
<text x="272.8" y="65.7">A6</text>
<text x="272.8" y="63.1">A7</text>
<text x="272.8" y="60.6">OPREQ</text>
<text x="147.1" y="68.2">A7</text>
<text x="147.1" y="70.7">A8</text>
<text x="163.1" y="68.2">D7</text>
<text x="272.8" y="70.7">A4</text>
<text x="272.8" y="68.2">A5</text>
<text x="27.7" y="77.1">IOREF</text>
<text x="47.8" y="77.1">D13</text>
<text x="147.1" y="75.8">A10</text>
<text x="147.1" y="73.3">A9</text>
<text x="161.9" y="73.3">CE1</text>
<text x="161.9" y="75.8">CE2</text>
<text x="272.8" y="75.8">A2</text>
<text x="272.8" y="73.3">A3</text>
<text x="27.7" y="79.6">RESET</text>
<text x="27.7" y="82.2">AREF</text>
<text x="36.2" y="78.9" transform="rotate(-90 36.2 78.9)">Vin</text>
<text x="40" y="79.8" transform="rotate(-90 40 79.8)">3.3V</text>
<text x="42.3" y="82.2">(PWM)D11</text>
<text x="43.8" y="78.4" transform="rotate(-90 43.8 78.4)">5V</text>
<text x="47.8" y="79.6">D12</text>
<text x="147.1" y="80.9">A12</text>
<text x="147.1" y="78.4">A11</text>
<text x="162.5" y="80.9">WE</text>
<text x="162.8" y="78.4">OE</text>
<text x="272.8" y="83.4">+5V</text>
<text x="272.8" y="80.9">A0</text>
<text x="272.8" y="78.4">A1</text>
<text x="42.3" y="84.7">(PWM)D10</text>
<text x="43.3" y="87.2">(PWM)D9</text>
<text x="48.8" y="89.8">D8</text>
<text x="272.8" y="88.5">A9</text>
<text x="272.8" y="86">A8</text>
<text x="43.3" y="94.9">(PWM)D6</text>
<text x="48.8" y="92.3">D7</text>
<text x="272.8" y="93.6">A12</text>
<text x="272.8" y="91.1">PVI_SEL</text>
<text x="27.7" y="97.4">A0</text>
<text x="27.7" y="99.9">A1</text>
<text x="43.3" y="97.4">(PWM)D5</text>
<text x="48.8" y="99.9">D4</text>
<text x="272.8" y="101.2">A11</text>
<text x="272.8" y="98.7">A10</text>
<text x="272.8" y="96.1">CE1</text>
<text x="27.7" y="105">A3</text>
<text x="27.7" y="107.6">A4</text>
<text x="27.7" y="102.5">A2</text>
<text x="43.3" y="102.5">(PWM)D3</text>
<text x="45.4" y="107.6">(TX)D1</text>
<text x="48.8" y="105">D2</text>
<text x="272.8" y="106.3">D6</text>
<text x="272.8" y="103.8">D7</text>
<text x="27.7" y="110.1">A5</text>
<text x="40" y="109.7" transform="rotate(-90 40 109.7)">GND</text>
<text x="45.2" y="110.1">(RX)D0</text>
<text x="272.8" y="113.9">D3</text>
<text x="272.8" y="111.4">D4</text>
<text x="272.8" y="108.8">D5</text>
<text x="272.8" y="119">D2</text>
<text x="272.8" y="116.5">GND</text>
<text x="272.8" y="124.1">D0</text>
<text x="272.8" y="121.5">D1</text>
</g>
<g font-size="1.7" fill="#840000">
<text x="243.3" y="36.4">OEVCBUS</text>
<text x="241.9" y="73.1" transform="rotate(-90 241.9 73.1)">OEVCBUS</text>
<text x="58.8" y="89.8">CE2SRAM</text>
<text x="58.8" y="92.3">CE1SRAM</text>
<text x="58.8" y="94.8">OEVCBUS</text>
<text x="162.9" y="93.6">WESRAM</text>
<text x="162.4" y="96.1">CE2SRAM</text>
<text x="162.4" y="98.6">CE1SRAM</text>
<text x="58.8" y="105">WESRAM</text>
<text x="244.6" y="111.3">OEVCBUS</text>
</g>
<g font-size="1.1" fill="#008484">
<text x="81.4" y="38.7">VCC</text>
<text x="264.3" y="37.4">VCC</text>
<text x="42.1" y="67.9">VCC</text>
<text x="241.5" y="106">VCC</text>
</g>
</svg>
